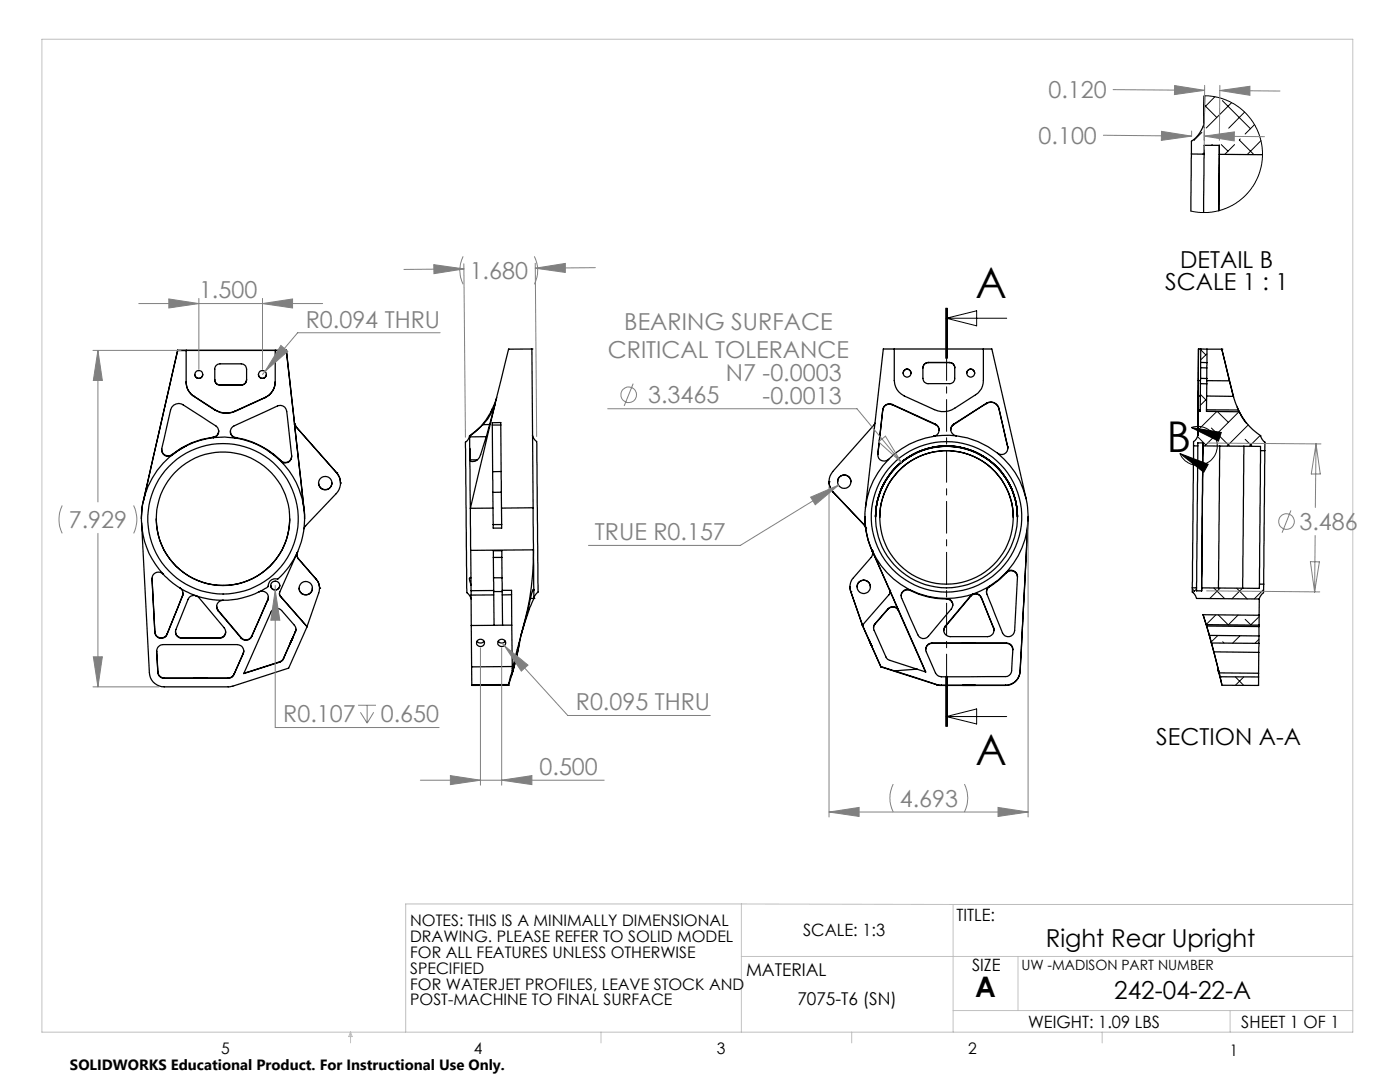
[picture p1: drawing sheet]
<svg xmlns="http://www.w3.org/2000/svg" width="279mm" height="216mm" viewBox="0 0 279 216" stroke-linecap="round" stroke-linejoin="round" font-family="sans-serif">
<g fill="none" stroke="#c0c0c0" stroke-width=".2">
<path d="M8.4 7.8h261.6v198.2h-261.6zM148 180.4v25.6M148 180.4h-67v25.6M148 190.9h122M148 180.4l42.2 .1M190.2 180.5v25.5M190.2 180.5h79.8M203.2 190.9v10.7M70 206v2.1M70 206l.3 .8h-.7zM119.9 206v2.1M170 206v2.1"/>
<path d="M190.2 201.6h79.8M220 206v2.1M245.5 201.6v4.4"/>
</g>
<g fill="none" stroke="#000" stroke-width=".25">
<path d="M240.3 19.1v5.5M240.4 19.1l-.1 5.3M240.4 19.1l-.1 5.4M237.8 30.7l-.1 11.4M237.8 30.7l2.5 .1M240.3 30.8l-.1 11.6M240.3 24.4a6.2 6.2 0 0 1-2.5 3.8v2.5M243.3 29l-.1 13.1 .1-11.3M243.3 30.8l8.7 .1M243.3 29v1.8M243.3 29h-3v1.8M35.5 70l-6.9 29.9"/>
<path d="M35.5 69.9l-7 30.4-.3 3.2M35.5 70h1.6M35.5 69.9v.1M35.5 69.9h21.6M37.1 69.9v6.3a3.3 3.3 0 0 0 1.6 2.9M37.1 76.2a3.3 3.3 0 0 0 1.6 2.9M38.7 79.1l4.2 2.7M38.7 79.1l4.2 2.6M38.7 79.1h.1M38.9 74.7a.79 .79 0 0 0 .8 .8 .79 .79 0 0 0 .8-.8M43.9 76.8a1.02 1.02 0 0 1-1-1v-2.1a1.02 1.02 0 0 1 1-1.1h4.3a1.09 1.09 0 0 1 1 1.1v2.1a1.09 1.09 0 0 1-1 1M43.9 76.8h.1"/>
<path d="M43.9 76.8h4.3M48.2 76.8h.1M51.6 74.7a.79 .79 0 0 0 .8 .8 .79 .79 0 0 0 .8-.8M52.9 79.3l-6 2.8M52.9 79.3l-6 2.7M52.9 79.3h.1M54.9 69.9v6.3a3.4 3.4 0 0 1-2 3.1M54.9 76.2a3.5 3.5 0 0 1-2 3.1M54.9 70h2.2M57.1 70l3.6 31.7M57.1 69.9v.1M57.1 69.9l1.7 14.8"/>
<path d="M99.1 79.3l-1.1 2.9M101.5 69.7h.1M101.5 69.7l-7.6 31.7M106.2 69.6h.1M106.2 69.6l-4.7 .1M106.2 69.6l.2 31.7M178.5 69.6v6.3a3.5 3.5 0 0 0 2 3.1l6 2.7a4.2 4.2 0 0 0 4-.2l4.2-2.7a3.2 3.2 0 0 0 1.6-2.9v-6.3M181 73.7a.83 .83 0 0 0-.8 .8M181 73.7a.83 .83 0 0 1 .8 .8M184.2 73.4v2.1a1.02 1.02 0 0 0 1 1.1h4.3a.98 .98 0 0 0 1-1.1v-2.1M185.2 72.3a1.09 1.09 0 0 0-1 1.1M185.2 72.4a1.02 1.02 0 0 0-1 1"/>
<path d="M185.2 72.3h4.3M185.2 72.3v.1M185.2 72.4h4.3M189.5 72.3a1.02 1.02 0 0 1 1 1.1M189.5 72.4a.98 .98 0 0 1 1 1M189.5 72.3v.1M193.7 73.7a.83 .83 0 0 0-.8 .8M193.7 73.7a.83 .83 0 0 1 .8 .8M239.1 79v3M239.1 79h.5M239.1 75.9v3.1M239.1 75.9l.5 .1"/>
<path d="M239.2 69.6h.4M239.2 69.6l-.2 17.3M239.2 69.6l-.1 6.3M239.2 69.6h.1M239.6 76.6l-.1 5.5h-.4M239.6 76.6h1.2M239.6 75.5v1.1M239.6 72.3v1.1M239.6 72.3l1.3 .1M239.6 75.5h1.2M239.6 73.4h1.2M239.6 73.4v2.1"/>
<path d="M239.6 69.6v2.7M239.6 69.6l1.3 .1M240.8 79l5.3 .1M240.8 76.6v5.5l6.5 .1a12.3 12.3 0 0 0 4.3 4.8 1.94 1.94 0 0 0 .8 1.2v1.7M240.8 75.5v1.1M240.8 73.4v2.1M240.8 76h4.6M240.9 72.4l-.1 1M240.9 69.7h2.9M240.9 69.7v2.7M243.8 69.7l2.4 9.5M243.8 69.7l1.6 6.3"/>
<path d="M243.8 69.7h.1M245.4 76l.7 3.1M246.1 79.1l1.1 2.7M28.6 99.9a15.9 15.9 0 0 0-.3 4.5M32.3 89.7a1.26 1.26 0 0 0 .7 1.1 1.26 1.26 0 0 0 1.3-.1M34.3 90.7v.1M37.2 88.9a16.2 16.2 0 0 0-8.6 11M37.2 88.9l-1.5 .9-1.4 1M42.5 87.3a15.9 15.9 0 0 0-5.3 1.6M42.5 87.2a15.8 15.8 0 0 0-8.2 3.5M42.5 87.2v.1M42.6 87.3l2.2-.1 2.2 .2"/>
<path d="M42.6 87.3a1.27 1.27 0 0 0 1-1 1.27 1.27 0 0 0-.5-1.3l-5.7-3.6a2.18 2.18 0 0 0-2.8-.5l-.3 .4-.3 .5-1.7 7.7a1.29 1.29 0 0 0 .5 1.4 1.29 1.29 0 0 0 1.5-.1M42.6 87.3h-.1M42.9 81.8a4.3 4.3 0 0 0 4 .3M42.9 81.7a4.2 4.2 0 0 0 4 .3M42.9 81.7v.1M43.7 86a1.32 1.32 0 0 1-1.2 1.2M46 86a1.23 1.23 0 0 0 1 1.3M46.9 82v.1M47 87.4a1.29 1.29 0 0 1-1-1.1 1.29 1.29 0 0 1 .7-1.3l8.7-4a1.31 1.31 0 0 1 1.8 1.1l1 8.8a1.27 1.27 0 0 1-.7 1.3 1.27 1.27 0 0 1-1.4-.2M47 87.4h.1M47 87.4a16.1 16.1 0 0 1 6.4 2.5M47 87.3a15.9 15.9 0 0 1 9.1 4.7"/>
<path d="M47 87.3h.1M47 87.3v.1M53.4 89.9a16.2 16.2 0 0 1 7.3 11.8M53.4 89.9l2.7 2.1M58.2 91a1.27 1.27 0 0 1-.8 1.2 1.27 1.27 0 0 1-1.3-.3M58.8 84.6h.1M58.8 84.6l.2 .5M58.8 84.6l1.9 17M59 85.1h.1M59 85.1l8.2 9.3M63.6 96.4a1.34 1.34 0 0 0 1.3 1.3 1.34 1.34 0 0 0 1.4-1.3M67.2 94.4a3.1 3.1 0 0 1-.1 4.1l-6.1 6.4-.3 .6"/>
<path d="M67.2 94.4h.1M67.2 94.4a2.9 2.9 0 0 1 .7 2M67.9 96.4h.1M93.7 87l-.3 .7-.5 .5v1l.3 29.1 .5 .5 .3 .7M93.7 87v.1M93.7 87.2l.1 2.4M93.7 87.1v.1M93.8 89.6l.1 11.8M93.8 89.6v2.2M93.8 91.8h1.5M96.4 84.7l-2.7 2.4M97 87.1l-3.3 .1"/>
<path d="M97.7 84.7h-1.3M98 82.2a12.5 12.5 0 0 1-4.3 4.8M98.2 84.8v-.5h1.7v.5M98.2 84.8h1.7M98.2 84.8l.1 9.3M98.3 81.5l-.3 .7M98.3 94.1l.1 4.1M98.4 98.2v6.5M98.7 80.7a8.8 8.8 0 0 1-2.3 4M98.8 80.6l-1.7 6.3-1.2 3.8a1.49 1.49 0 0 1-2.1 1.2v-.1M99.9 84.8l.1 9.3M100 94.1v4.1"/>
<path d="M100 94.1h-1.7M100 98.2h-1.6M100 98.2l.1 6.5M106.3 86.9l.4 .8a1.14 1.14 0 0 1 .4 1.4l.3 27.1a3.2 3.2 0 0 1-.2 2.1l-.4 .6-.3 .5M165.5 96.1h.1M165.5 96.1v.3a3.4 3.4 0 0 0 .8 1.8M166.3 98.2l6.1 6.5M168.5 94.8a1.32 1.32 0 0 0-1.4 1.3M168.5 94.8a1.32 1.32 0 0 1 1.3 1.3M174.6 84.4l-8.4 9.7a3.1 3.1 0 0 0 .1 4.1M176.2 81.7l-1 8.9a1.3 1.3 0 0 0 .7 1.3 1.3 1.3 0 0 0 1.4-.2M176.2 81.8l-1 8.9"/>
<path d="M176.2 81.7v.1M177.3 91.7a15.9 15.9 0 0 0-4.6 9.6M178 80.7a1.33 1.33 0 0 0-1.8 1M178 80.8a1.32 1.32 0 0 0-1.8 1M178 80.8l8.7 3.9M178 80.7l8.7 3.9M178 80.7v.1M178.8 93.2a14.2 14.2 0 0 1 15.5-3.2 14.2 14.2 0 0 1 8.8 13.1 14.2 14.2 0 0 0-14.2-14.1 14.2 14.2 0 0 0-14.2 14.1 14.3 14.3 0 0 1 4.1-9.9zM178.8 93.2a14.2 14.2 0 0 1 15.5-3.1 14.2 14.2 0 0 1 8.8 13.1 14.2 14.2 0 0 0-14.2-14.1 14.2 14.2 0 0 0-14.2 14.1 14.4 14.4 0 0 1 4.1-10zM186.4 87a16.6 16.6 0 0 0-9.1 4.7M186.7 84.6a1.27 1.27 0 0 1 .7 1.3 1.27 1.27 0 0 1-1 1.1M186.7 84.7a1.13 1.13 0 0 1 .7 1.2"/>
<path d="M186.7 84.6v.1M190.3 84.6a1.28 1.28 0 0 0-.5 1.4 1.28 1.28 0 0 0 1 1M190.3 84.7a1.12 1.12 0 0 0-.5 1.1M190.3 84.6v.1M190.8 87l-1.4-.1-3 .1M190.8 87h.1M190.9 87a16.5 16.5 0 0 1 8.2 3.5M196.8 80.5a1.66 1.66 0 0 1 2.6 1M196.8 80.5a1.61 1.61 0 0 1 2.6 1.1M196.8 80.5l-6.5 4.2M196.8 80.5l-6.5 4.1M196.8 80.5h.1"/>
<path d="M199.1 90.5a16.2 16.2 0 0 1 5.7 9M199.4 81.6l1.7 7.7M199.4 81.5l1.7 7.6M199.4 81.5v.1M201.1 89.1a1.27 1.27 0 0 1-.5 1.4 1.27 1.27 0 0 1-1.5 0M201.1 89.3v.2M201.1 89.1v.2M204.8 99.5l.3 1.7v2.8M204.8 99.5l-6.9-29.9h-21.6l-3.6 31.7M238.2 89l-.3 28.3M238.2 89h.8M239 89l-.2 28.3"/>
<path d="M239.1 86.9l-.3 .7-.6 .5v.9M239.1 84.6v2.3M239.1 82.1v4.8M239.1 80.6v1.1M239.1 82.1h.1M239.1 81.7l-.1 5.2M239.1 81.7l.4 .1M240.1 88.4l-.3 29.5M240.1 89l-.3 28.3M240.1 89h3.3M240.1 88.4v.6M240.1 88.4h-1.1v.6"/>
<path d="M240.8 81.8h6.4M243.4 89l-.2 28.3M243.4 89h4.8M246.9 81.2l.9 1.8 .9 1.4M247.2 81.8l.2 .4M248.2 89l-.2 28.4M248.2 89l3.4 .1v.8M251.6 89.9l-.2 26.7M251.6 89.9h.8M252.4 89.9l-.2 26.7M28.3 104.4a16.2 16.2 0 0 0 4.3 10.1M28.3 104.4l1.5 29.8a2.94 2.94 0 0 0 3 2.9h13l11.8-3.8 3.7-8.2"/>
<path d="M30.3 115.5v-.1l.6 10.7M30.3 115.5l.6 10.7M31.2 103.5a13.3 13.3 0 0 0 13.3 13.3 13.3 13.3 0 0 0 13.3-13.3M32.6 114.5a14.9 14.9 0 0 0 3.3 2.8M32.6 114.5a1.29 1.29 0 0 0-1.5-.2 1.29 1.29 0 0 0-.8 1.2M35.9 117.3l1.2 .7 2 .9M35.9 117.3a1.29 1.29 0 0 1 .5 1.6M36.4 118.8l-3.1 7.7M36.4 118.9l-3.1 7.7M36.4 118.8v.1M36.5 118.3l-.1 .5M39.1 118.9a16 16 0 0 0 5.4 .9"/>
<path d="M39.1 118.9a1.24 1.24 0 0 0-1.6 .7l-2.4 6a1.26 1.26 0 0 0 1.2 1.8M39.1 118.9l.6 .3 5 6.1a1.26 1.26 0 0 1 .2 1.3 1.26 1.26 0 0 1-1.1 .8M44.5 119.8a1.29 1.29 0 0 0-1.2 .7 1.29 1.29 0 0 0 .2 1.4M51.7 118.1a15.9 15.9 0 0 1-7.2 1.7M51.7 118.1a1.28 1.28 0 0 1 1.5 .2 1.28 1.28 0 0 1 .2 1.4M53.4 119.6l-3.2 7.3M53.4 119.7l-3.2 7.3M53.4 119.6v.1M53.6 117l-1.9 1.1M53.6 119.1l-.2 .5M53.6 116.8v.2M54 116.8a.9 .9 0 0 0 .9 .9 .9 .9 0 0 0 .9-.9"/>
<path d="M55.8 118.4l.2 .6M56 119l5.3 6.1M59.2 110.7l.3 .8M59.3 110.3v.8l.2 .4M59.4 110.1a16.2 16.2 0 0 1-4 5.5 1.39 1.39 0 0 0-1.8 1.4M59.4 110.1l-3.6 8v.5l.2 .4M59.5 111.5l3.6 4.1M59.5 111.5h.1M59.5 111.5l3.6 4M59.7 117.4a1.32 1.32 0 0 0 1.3 1.3 1.32 1.32 0 0 0 1.3-1.3M60.7 101.7a16.2 16.2 0 0 1-1.3 8.4M60.7 101.6l.1 1.9"/>
<path d="M60.7 101.6v.1M63.1 115.6a2.79 2.79 0 0 1 .5 2.7l-2.3 6.8M63.1 115.5l.5 1 .2 .9M63.1 115.5v.1M63.8 117.4h.1M93.9 101.4v8.4M93.9 109.8l.1 8.1M94 115.3h-.2l-.1 .1 .3 1.4M94 117.9v.8M94 118.7l.1 14.4M98.4 101.4h-4.5M98.4 104.7v.7h1.7v-.7"/>
<path d="M98.4 104.7h1.7M98.5 111.2v-1.3h1.7v1.3M98.5 111.2v4.1M98.5 111.2h1.7M98.5 115.3v2.7M98.5 115.3h1.7M98.5 118h1.7M98.5 118l.1 6.8M98.5 118.7h-4.5M98.5 117.8l-4.5 .1M100.2 111.2v4.1M100.2 115.3v2.7"/>
<path d="M100.2 117.8h1.9v.9M100.2 118l.1 6.7M102.1 118.7h-1.9M102.1 118.7v6M105.9 119.4l-1.9 7.2M105.9 119.4h.6M106.4 117.7h.1M106.4 101.3l.1 8.4M106.4 101.3l-6.3 .1M106.5 109.7a57.5 57.5 0 0 1-2.6 17.5l-1.7 6.3M106.5 109.7v8M106.5 109.7l-12.6 .1"/>
<path d="M106.5 117.7l-.1-.1v.2l-.5 1.6M106.5 119.4l-.8 2.1M106.5 119.4h.1M106.5 117.7v1.7M169.6 117.1l.2 .9M169.6 117.1h.1M169.8 118h.1M169.8 118l2.3 6.7M169.8 118l2.3 6.8M171.1 117.1a1.32 1.32 0 0 1 1.3-1.3 1.32 1.32 0 0 1 1.3 1.3M172.4 104.7l.4 .7M172.4 104.7h.1"/>
<path d="M172.6 103.1l.2 2.3M172.7 101.3a16.1 16.1 0 0 0 1.3 8.4M172.8 105.3l.4 2.5 .8 2M172.8 105.4h.1M174 109.7l10.7 24.4-1.7-.6M174 109.7a16.4 16.4 0 0 0 7.7 8M174 109.8l.1 .3M174 109.7v.1M174.1 109.9h.1M174.1 109.9a1.37 1.37 0 0 1-.3 1.3l-3.5 4.1a2.79 2.79 0 0 0-.5 2.7M174.1 109.9l.1 .5M174.1 109.9l5.2 11.9"/>
<path d="M175.6 103.3a13.3 13.3 0 0 1 13.3-13.4 13.3 13.3 0 0 1 13.3 13.4M177.6 117.8h.1M177.6 117.8v.5l-.1 .3-5.4 6.1M177.6 117.8v.3M181.7 117.7a15.9 15.9 0 0 0 7.2 1.7M181.7 117.7a1.28 1.28 0 0 0-1.5 .3 1.28 1.28 0 0 0-.2 1.4l3.2 7.2a1.26 1.26 0 0 0 2.1 .4l4.6-5.5a1.28 1.28 0 0 0 .1-1.3 1.28 1.28 0 0 0-1.1-.8M181.7 117.8a1.25 1.25 0 0 0-1.9 1.1M181.7 117.8a15.9 15.9 0 0 0 7.2 1.7M181.7 117.7v.1M188.9 119.5a1.26 1.26 0 0 1 1.2 1.3M188.9 119.4h.1M188.9 119.4v.1"/>
<path d="M193.7 119a1.27 1.27 0 0 1 2.2 .3M193.7 118.9l-5 6M193.7 118.9v.1M193.7 119l-5 6M194.2 118.5a17.7 17.7 0 0 1-5.3 .9M194.2 118.5l-.5 .4M194.3 118.5a1.21 1.21 0 0 1 1.6 .7M194.3 118.5h-.1M195.9 119.2l2.4 6.1M195.9 119.2v.1M195.9 119.3l2.4 6.1M197.4 117l-3.1 1.5"/>
<path d="M197.4 117.1l-.3 .3-.3 .8M197.4 117h.1M197.4 117v.1M200.8 114.2l-1.6 1.5-1.8 1.3M200.8 114.2a1.29 1.29 0 0 1 1.5-.3 1.29 1.29 0 0 1 .8 1.2l-.6 10.7a1.26 1.26 0 0 1-1.1 1.2 1.26 1.26 0 0 1-1.3-.7l-2.7-6.5a2.81 2.81 0 0 1-.4-2.2l.4-.6M200.8 114.3a1.29 1.29 0 0 1 1.4-.3 1.29 1.29 0 0 1 .9 1.1M200.8 114.3a14.9 14.9 0 0 1-3.4 2.8M200.8 114.2v.1M205.1 104a16.2 16.2 0 0 1-4.3 10.2M205.1 104l-1.5 29.9M205.1 104v.1M205.1 104.1l-1.5 29.9"/>
<path d="M205.2 103.1l-.1 1M237.9 117.3v.8l.7 .8 .2 .5 12.5 .1M237.9 117.3h.9M238.8 117.3v.6h1M239.8 117.3v.6M239.8 117.3h3.4M243.2 117.3l4.8 .1M251.3 119.5v3.3M251.4 116.6l-.1 .8h-3.3M251.4 116.6h.8M252.2 116.6v1.7l-.6 .5-.3 .7M30.9 126.2a1.26 1.26 0 0 0 1.1 1.2 1.26 1.26 0 0 0 1.3-.8"/>
<path d="M30.9 126.1a1.26 1.26 0 0 0 1 1.2 1.26 1.26 0 0 0 1.4-.8M30.9 126.1v.1M31.3 130a1.32 1.32 0 0 1 1.2-1.4h14.9a1.3 1.3 0 0 1 1.1 1.8M31.3 130l.2 4.1M31.3 130l.2 4.2M31.5 134.2a1.27 1.27 0 0 0 1.3 1.2M31.5 134.1a1.27 1.27 0 0 0 1.3 1.2M31.5 134.1v.1M32.8 135.3h12.7M32.8 135.4h12.7M32.8 135.3v.1M33.3 126.5v.1"/>
<path d="M35 126a1.2 1.2 0 0 0 1.3 1.3M36.3 127.4h7.5M36.3 127.3v.1M36.3 127.3h7.5M38.7 127.4h2.6zM38.7 135.3h2.6zM43.3 121l.2 .8M43.5 121.8l4.6 5.4M43.5 121.9l4.6 5.4M43.5 121.8v.1M43.8 127.3v.1M45 126a1.19 1.19 0 0 1-1.2 1.3"/>
<path d="M45.5 135.3v.1M46.7 134.6a1.24 1.24 0 0 1-1.2 .8M46.7 134.5a1.3 1.3 0 0 1-1.2 .8M46.7 134.5v.1M48.1 127.2v.1M48.5 130.4l-1.8 4.2M48.5 130.4h.1M48.5 130.4l-1.8 4.1M48.6 129.8l-.1 .6M50.2 127a1.27 1.27 0 0 1-2.1 .3M50.2 126.9a1.24 1.24 0 0 1-2.1 .3M50.2 126.9v.1"/>
<path d="M55.8 132v.1M55.8 132l-7.1 2.3M56.6 131.4l-.4 .5-.4 .2M56.6 131.4l-.8 .6M58.5 127.2l-.6 1.4zM58.5 127.1l-.7 1.5zM58.9 126v.1a1.18 1.18 0 0 0-.2-1.4l-2.5-2.9a1.26 1.26 0 0 0-2.1 .3l-5.5 12.3 7.2-2.3M58.9 126l-2.3 5.4M59.1 125.6l-.2 .4M94.1 133.1l.1 3.5M94.2 136.6v.2l7.3-.1M95.2 128l.6 .3 .5-.1 .3-.2"/>
<path d="M98.6 124.8h-4.5M99.4 128l.6 .3 .5-.1 .3-.2M100.3 124.7l-1.7 .1M100.3 124.7h1.8M101.5 136.7h.1M101.5 136.6v.1M101.5 136.6h-7.3M102.1 124.7l.1 8.3M102.2 133v.9l-.7 2.7M102.2 133l-8.1 .1M102.2 133.8h.2M102.4 133.8l-.4 1.2h-.2"/>
<path d="M103.2 129.6h.2M103.4 129.6l-1 4.2M103.6 128.3h.1M103.6 128.3l-.2 1.3M103.9 127a51.9 51.9 0 0 1-2.2 9.1l-.2 .6M104 126.5v.1M105.4 121.5h.3M105.7 121.5l-1.8 5.5M172.1 124.7h.1M172.1 124.7l3.7 8.3M172.1 124.7l3.7 8.4M173.4 127.6l.6 1.4z"/>
<path d="M174.7 124.4a1.18 1.18 0 0 0-.3 1.4l2.7 5.7 5.9 2M174.7 124.5l-.4 .8M174.7 124.4v.1M175.8 133l2.7 .9M175.8 133.1l11.1 3.5M175.8 133v.1M177.2 121.5a1.26 1.26 0 0 1 2.1 .3M177.2 121.6a1.26 1.26 0 0 1 2.1 .3M177.2 121.5l-2.5 2.9M177.2 121.5v.1M177.2 121.6l-2.5 2.9M178.5 133.9l8.4 2.7"/>
<path d="M179.3 121.8v.1M179.3 121.9l5.4 12.2M183 133.5l-4.5 .4M186 128.3a1.26 1.26 0 0 0-1.1 1.8l1.8 4.2a1.3 1.3 0 0 0 1.2 .7h12.7a1.24 1.24 0 0 0 1.3-1.2l.2-4.2M186 128.3h14.9M186 128.4a1.26 1.26 0 0 0-1.3 1.2M186 128.4h14.9M186 128.3v.1M186.9 136.6l1 .1M186.9 136.6l1 .2M186.9 136.6h.1M187.9 136.7h12.7"/>
<path d="M187.9 136.7v.1M188.7 124.9a1.27 1.27 0 0 0-.2 1.4 1.27 1.27 0 0 0 1.1 .7h7.5a1.29 1.29 0 0 0 1.2-1.7M188.7 125l-.4 .8M188.7 124.9v.1M192.1 128.3h2.6zM192.1 136.8h2.6zM198.3 125.4l.1 .4M198.3 125.3v.1M200.6 136.7v.1M200.9 128.3a1.24 1.24 0 0 1 1.2 1.3M200.9 128.4a1.26 1.26 0 0 1 1.2 1.2M200.9 128.3v.1"/>
<path d="M203.6 133.9a2.95 2.95 0 0 1-3 2.8M203.6 134a2.95 2.95 0 0 1-3 2.8M203.6 133.9v.1M240.1 122.7l1.3 4.3M240.1 122.7l.6 1.9M240.1 122.7l11.2 .1M240.7 124.6l.1 .3M240.7 124.6l10.6 .1M240.8 124.9l.6 1.9M240.8 124.9l10.5 .1M241.4 126.8l.4 1.5M241.4 126.8l9.8 .1"/>
<path d="M241.5 127.2l2.3 9.2M241.8 128.3l.5 1.8M241.8 128.3l9.4 .1M242.3 130.1l1 4.2M242.3 130.1l8.9 .1M243.3 134.3l.2 .7M243.3 134.3h7.9M243.5 135l.4 1.7 7.3 .1v-1.7M243.5 135l7.7 .1M251.2 134.3v.8M251.2 130.2v4.1M251.2 128.4v1.8"/>
<path d="M251.2 126.9v1.5M251.3 125l-.1 1.9M251.3 122.8v2.2"/>
<circle cx="39.7" cy="74.7" r=".78"/>
<circle cx="52.4" cy="74.7" r=".78"/>
<circle cx="181" cy="74.5" r=".79"/>
<circle cx="193.7" cy="74.5" r=".79"/>
<circle cx="64.9" cy="96.4" r="1.32"/>
<circle cx="168.5" cy="96.1" r="1.33"/>
<circle cx="44.5" cy="103.5" r="15"/>
<circle cx="44.5" cy="103.5" r="13.3"/>
<circle cx="54.9" cy="116.9" r=".89"/>
<circle cx="61" cy="117.4" r="1.33"/>
<circle cx="172.4" cy="117.1" r="1.33"/>
<circle cx="188.9" cy="103.2" r="13.3"/>
<circle cx="188.9" cy="103.1" r="14.2"/>
<circle cx="188.9" cy="103.1" r="15"/>
<circle cx="95.9" cy="128.3" r=".76"/>
<circle cx="100.1" cy="128.3" r=".76"/>
</g>
<g fill="none" stroke="#000" stroke-width=".2">
<path d="M240.3 19.1l2.4 .2 2.1 .7 2.4 1.3 1.7 1.6 1.5 2.1 .8 1.7 .7 2.6v2.6l-.5 2.4-.9 2.1-1.5 2.2-1.7 1.5-1.9 1.2-2.8 .9-1.4 .2h-1.7l-1.8-.3M242.5 19.3l-2.1 2.1M238.3 27.9h.1M239.9 26.4l-1.6 1.6M240.1 25.2l.3 .3M240.3 30.5l-.3 .3M240.4 21l2.4 2.4M241.9 28.8l-.1 .2M243.7 28.9l1.4 1.3M243.9 20.1l5.7 5.6M245.8 20.5l-5.1 5M246.4 28.9l-2 1.9"/>
<path d="M247.5 27.7l-.2 .2 2.9 2.9M248.4 22.4l-3.2 3.2M250.4 24.9l-1.9 1.8M251.6 28.1l-2.7 2.7M188.7 61.5v10M188.9 63.5h12M188.9 63.5l6-1.5v3zM188.9 61.5v10M189.1 61.5v10M239.6 78.7l1.2 1.2M239.6 69.8l1 1M240.8 79.6l-1.3 1.3"/>
<path d="M240.9 70.6l-1.3 1.2M235.5 90.5l5.6 2.1-.9 1.6zM237.7 85.3a3.9 3.9 0 0 1 5 2.3 3.9 3.9 0 0 1-2.2 5 3.9 3.9 0 0 1-5-2.1M237.7 85.3l6 1-.5 1.7zM239 87.1l1.6 1.7M241.8 85.4l3.6 3.6M242.8 82.1l-3.7 3.7M243 82.1l2.1 2.2M247.3 82.2l-6.8 6.8M248.5 87.7l1.4 1.4M249.1 84.8l-4.2 4.2M251.5 86.9l-2.2 2.1"/>
<path d="M237.9 117.5l.5 .5M238.8 117.5l-.7 .8M242.3 117.3l2.1 2.2M243.5 117.3l-2.1 2.2M246.8 117.4l2.1 2.1M248 117.4l-2.1 2.1M252.2 117.7l-1.9 1.8M188.7 134.9v10M188.9 134.9v10M189.1 134.9v10zM242.6 122.7l-1.9 1.9M243 126.8l-1.3 1.3"/>
<path d="M243.1 122.7l2 2 2-2M243.8 135l-.2 .3M244 128.1l.3 .2M246.5 135l1.7 1.8M247.3 126.9h.1M247.5 126.9l-1.5 1.4M248.2 135.1l-1.6 1.6M248.5 123.6l1.2 1.1M251.2 136.6l-.2 .2M251.2 127.6l-.8 .8M251.3 123l-1.7 1.7M188.9 143l6-1.5v3z"/>
<path d="M188.9 143h12"/>
</g>
<g fill="none" stroke="#808080" stroke-width=".2">
<path d="M222.1 17.9l18.3 .1M234.4 17.1l6 .9-6 .9zM240.4 17l-.1 12.8M243.5 18.1l5.9-.9v1.8zM243.5 17l-.2 11M243.5 18.1l11.9 .1M220.2 27l17.6 .2M231.8 26.2l6 1-6 .8zM237.8 26.1v1.1M240.3 27.2l6-.9v1.8zM240.3 27.2l12 .1M33.7 59.7l6 .9-6 .9z"/>
<path d="M39.7 59.5v14.2M52.4 59.5v14.2M86.6 52.8l6 .9-6 .9zM92.4 51.2a6.1 6.1 0 0 0 0 5.5M92.6 52.6l.3 34.6M92.6 53.7l-12 .1M106.6 51.2a6.1 6.1 0 0 1 0 5.5M106.8 53.5l6-.9v1.8zM106.8 52.5l.3 34.6M118.8 53.4l-12 .1M18.6 69.9h17.5M19.5 69.9l.9 6h-1.8z"/>
<path d="M19.5 69.9v30.3M27.7 60.6h36.7M52.4 60.6l6-.9v1.8zM52.9 74.1l-.5 .6M56.1 68.9l1.3 1.2-4.5 4zM87.8 66.4h-28.4l-6.5 7.7M126.4 76.6l-1.8 4.4M121.3 81.6h49.7l8.8 10.6M161.8 99.2l5.6-2.4-4.7 3.9zM165.5 97.1v65.9M167.4 96.8l-19.7 12h-30.3M175.3 88.2l1.4-1.2 3.1 5.2z"/>
<path d="M241.1 88.4l22.5 .2M262.6 88.6l-.1 12.6M262.6 88.6l.9 6h-1.8zM12.4 100.9a6.4 6.4 0 0 0 0 5.5M19.5 106.4v30.7M26.7 100.9a6.4 6.4 0 0 1 0 5.5M54.9 117.8l.9 6h-1.8zM54.9 116.8v28.4h32.7M205.2 104.1v58.9M240.8 117.9l22.6 .2M257.6 101.8l-1.7 4.5M261.5 112.1h1.8l-.9 6z"/>
<path d="M262.5 106.9l-.1 11.2M18.6 137.1h13.2M18.6 131.1h1.8l-.9 6zM95.9 129.3v27.4M100.1 129.3v27.4M100.1 128.3l.6 .6M100.7 128.9l4.7 3.8-1.4 1.2zM100.7 128.9l12.6 13.9h28.4M71.5 140.7h3.5M71.9 142.1l1.4 2.2M73.3 140.7v3.6M74.6 142.1l-1.3 2.2"/>
<path d="M83.9 155.7h36.7M89.9 154.8l6 .9-6 .9zM100.1 155.7l6.1-.9v1.8zM178.3 156.5a6.1 6.1 0 0 0 0 5.5M192.5 156.5a6.1 6.1 0 0 1 0 5.5M165.5 162l5.9-.9v1.8zM165.5 162h39.7M199.2 161.1l6 .9-6 .9z"/>
<circle cx="125.5" cy="78.8" r="1.55"/>
<circle cx="256.8" cy="104.1" r="1.55"/>
</g>
<path d="M188.9 61.5v83.4" fill="none" stroke="#000" stroke-width=".2" stroke-dasharray="6.3 1.3 1.3 1.3" stroke-dashoffset="2.1"/>
<path d="M235.5 90.5l5.6 2.1-.9 1.6zM237.7 85.3l6 1-.5 1.7z" fill="#000"/>
<path d="M165.5 162l5.9-.9v1.8zM199.2 161.1l6 .9-6 .9zM161.8 99.2l.9 1.5 4.7-3.9zM86.6 52.8l6 .9-6 .9zM106.8 53.5l6-.9v1.8zM89.9 154.8l6 .9-6 .9zM100.1 155.7l6.1-.9v1.8zM100.7 128.9l3.3 5 1.4-1.2zM19.5 69.9l.9 6h-1.8zM18.6 131.1h1.8l-.9 6zM33.7 59.7l6 .9-6 .9zM52.4 60.6l6-.9v1.8zM56.1 68.9l-3.2 5.2 4.5-4zM54.9 117.8l-.9 6h1.8zM234.4 17.1l6 .9-6 .9zM243.5 18.1l5.9-.9v1.8zM231.8 26.2l6 1-6 .8zM240.3 27.2l6-.9v1.8z" fill="#808080"/>
<g font-size="8.5">
<text x="194.7" y="59.5">A</text>
<text x="232.9" y="90.2">B</text>
<text x="194.7" y="152.6">A</text>
</g>
<text font-size="5.6" x="194.6" y="199">A</text>
<g font-size="4.9">
<text x="208.7" y="188.9">Right Rear Upright</text>
<text x="222.4" y="199.4">242-04-22-A</text>
</g>
<g font-size="4.7" fill="#808080">
<text x="209.2" y="19.6">0.120</text>
<text x="207.3" y="28.7">0.100</text>
<text x="39.7" y="59.5">1.500</text>
<text x="93.7" y="55.7">1.680</text>
<text x="61" y="65.4">R0.094 THRU</text>
<text x="124.6" y="65.9">BEARING SURFACE</text>
<text x="121.3" y="71.5">CRITICAL TOLERANCE</text>
<text x="144.9" y="76">N7 -0.0003</text>
<text x="129.3" y="80.5">3.3465</text>
<text x="152.2" y="80.5">-0.0013</text>
<text x="13.7" y="105.4">7.929</text>
<text x="118.7" y="107.8">TRUE R0.157</text>
<text x="259.3" y="105.8">3.486</text>
<text x="114.9" y="141.7">R0.095 THRU</text>
<text x="56.5" y="144.1">R0.107</text>
<text x="76" y="144.1">0.650</text>
<text x="107.7" y="154.6">0.500</text>
<text x="179.6" y="161">4.693</text>
</g>
<g font-size="4.7">
<text x="235.5" y="53.4">DETAIL B</text>
<text x="232.5" y="57.9">SCALE 1 : 1</text>
<text x="230.8" y="148.8">SECTION A-A</text>
</g>
<g font-size="3.5">
<text x="148.9" y="194.7">MATERIAL</text>
<text x="159.1" y="200.6">7075-T6 (SN)</text>
</g>
<g font-size="3.4">
<text x="190.9" y="183.8">TITLE:</text>
<text x="160.3" y="186.8">SCALE: 1:3</text>
<text x="194" y="193.8">SIZE</text>
<text x="205.2" y="205.1">WEIGHT: 1.09 LBS</text>
<text x="247.7" y="205.1">SHEET 1 OF 1</text>
</g>
<g font-size="3.2">
<text x="81.9" y="184.7">NOTES: THIS IS A MINIMALLY DIMENSIONAL</text>
<text x="81.9" y="187.9">DRAWING. PLEASE REFER TO SOLID MODEL</text>
<text x="81.9" y="191.1">FOR ALL FEATURES UNLESS OTHERWISE</text>
<text x="81.9" y="194.3">SPECIFIED</text>
<text x="81.9" y="197.4">FOR WATERJET PROFILES, LEAVE STOCK AND</text>
<text x="81.9" y="200.6">POST-MACHINE TO FINAL SURFACE</text>
<text x="44.2" y="210.4">5</text>
<text x="94.6" y="210.3">4</text>
<text x="143.1" y="210.4">3</text>
<text x="193.2" y="210.3">2</text>
<text x="245.4" y="210.6">1</text>
</g>
<text font-size="3" x="14" y="213.5">SOLIDWORKS Educational Product. For Instructional Use Only.</text>
<text font-size="2.8" x="203.8" y="193.5">UW -MADISON PART NUMBER</text>
</svg>
